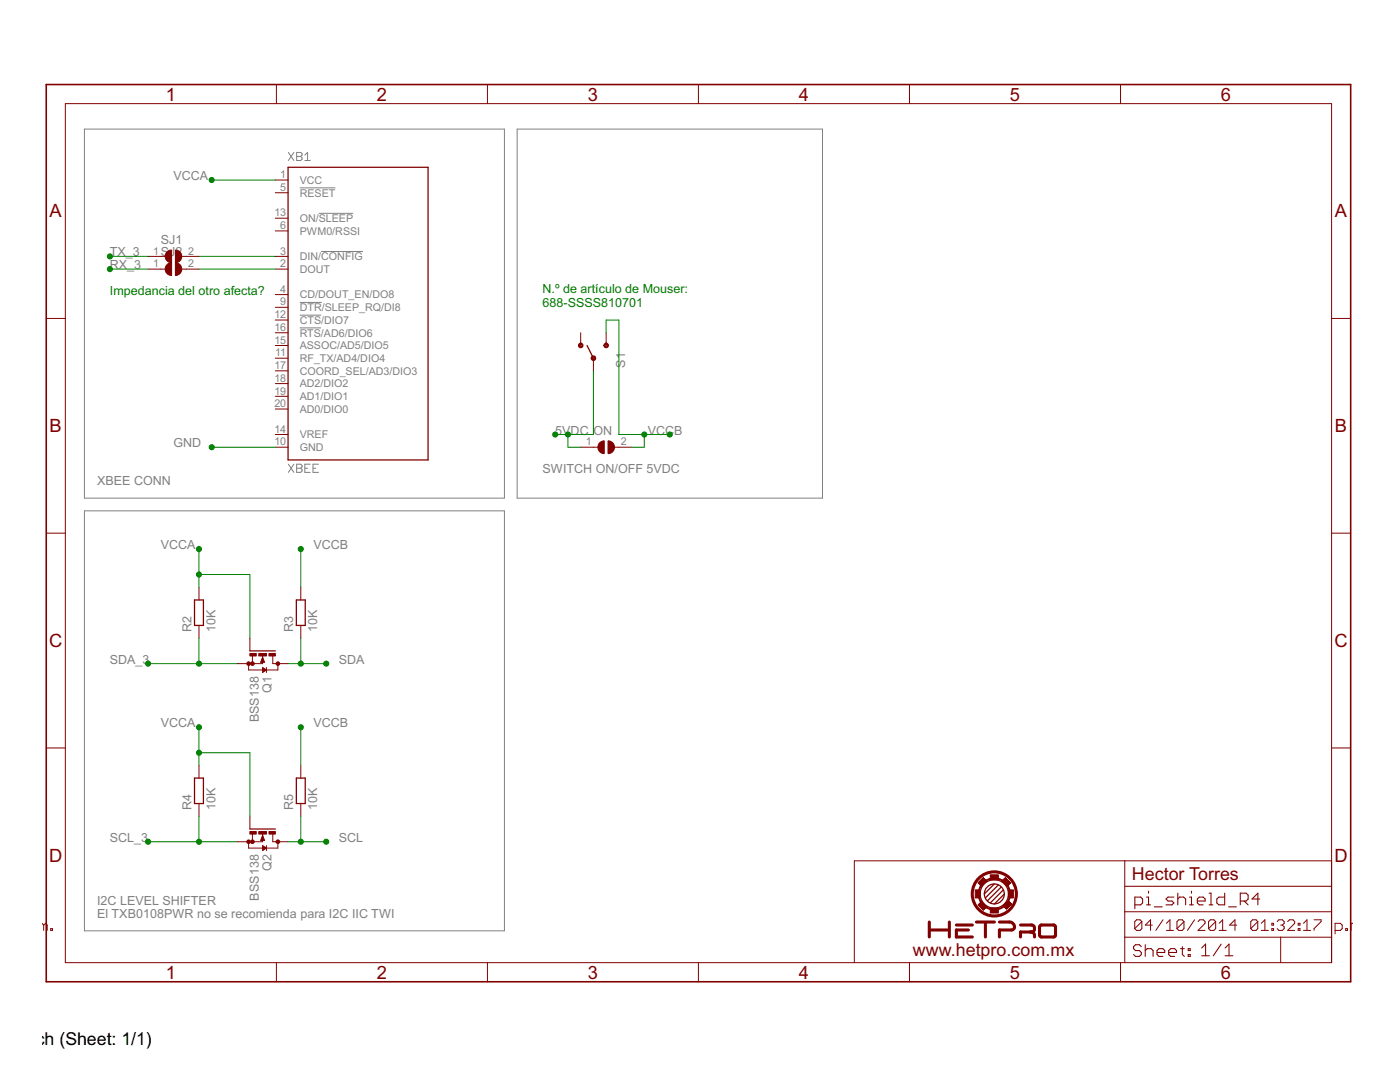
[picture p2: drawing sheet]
<svg xmlns="http://www.w3.org/2000/svg" width="279mm" height="216mm" viewBox="0 0 279 216" stroke-linecap="round" stroke-linejoin="round" font-family="sans-serif">
<g fill="none" stroke="#808080" stroke-width=".2">
<path d="M16.8 25.8h83.9v73.6h-83.9zM57.6 30.4l1.1 1.6M58.7 30.4l-1.1 1.6M59.2 30.4h.8l.3 .3v.2l-.3 .3 .3 .3v.3l-.3 .2h-.8zM59.2 31.2h.8M59.8 37.5h7.1M60.8 32h1.1M60.8 30.9l.6-.5v1.6M103.2 25.8h60.9v73.6h-60.9zM63.6 42.6h6.9M64.1 50.2h8.3M59.8 60.3h4.4"/>
<path d="M59.8 62.9h4.3M59.8 65.4h4.3M57.6 92.6l1.1 1.7M58.7 92.6l-1.1 1.7M59.2 92.6h.8l.3 .3v.3l-.3 .2 .3 .3v.3l-.3 .3h-.8zM59.2 93.4h.8M60.8 93.4h.6M61.9 92.6h-1.1v1.7h1.1M62.5 93.4h.5M63.6 92.6h-1.1v1.7h1.1M16.8 101.9h83.9v83.8h-83.9z"/>
</g>
<g fill="none" stroke="#800000" stroke-width=".25">
<path d="M57.5 33.4h27.9v58.4h-27.9zM117.2 68.9l1.2 2.6M38.8 119.7h1.8v5.1h-1.8zM59.1 119.7h1.8v5.1h-1.8zM49.9 129.9h5M52.4 131.4l-.2 .6h.5l-.3-.5M52.5 133.4l.4 .3-.4 .2zM38.8 155.3h1.8v5h-1.8zM59.1 155.3h1.8v5h-1.8zM49.9 165.4h5M52.4 166.9l-.2 .7h.5l-.3-.5M52.5 169l.4 .2-.4 .3z"/>
<path d="M198.4 176.4l-2 2M199.2 176.6l-2.6 2.6M199.8 177l-2.8 2.8M200.2 177.6l-2.6 2.6M200.4 178.4l-2 2"/>
<circle cx="198.4" cy="178.4" r="3.2"/>
<circle cx="198.4" cy="178.4" r="3.1"/>
<circle cx="198.4" cy="178.4" r="2.84"/>
<circle cx="198.4" cy="178.4" r="1.99"/>
</g>
<g fill="none" stroke="#800000" stroke-width=".2">
<path d="M55.2 16.9v3.8M97.3 16.9v3.8M139.4 16.9v3.8M181.5 16.9v3.8M223.6 16.9v3.8M13 20.7h252.7v171.4h-252.7zM54.9 35.9h2.6M54.9 38.5h2.6M29.5 53.7h3.5M29.5 51.2h3.5M36.3 53.7h3.4M36.3 51.2h3.4"/>
<path d="M54.9 53.7h2.6M54.9 51.2h2.6M54.9 58.8h2.6M54.9 46.1h2.6M54.9 43.5h2.6M9.2 63.5h3.8M54.9 61.3h2.6M54.9 71.5h2.6M54.9 63.9h2.6M54.9 68.9h2.6M54.9 66.4h2.6M54.9 74h2.6"/>
<path d="M54.9 76.5h2.6M54.9 79.1h2.6M115.9 66.4v2.5M118.4 71.5v2.5M121 66.4v2.5M265.7 63.5h3.9M54.9 89.2h2.6M54.9 86.7h2.6M54.9 81.6h2.6M115.9 89.2h3.4M122.6 89.2h3.4M9.2 106.4h3.8"/>
<path d="M39.7 117.2v2.5M60 117.2v2.5M265.7 106.4h3.9M39.7 124.8v2.5M49.6 132.4v1.3h5.9v-1.3M49.9 127.3v2.6M50.4 130.9v1.5M52.4 131.1l.4 1.1h-.8zM52.4 130.9v1.5h-5.1M52.4 133.2l.8 .5-.8 .5zM53.2 133.2v1M54.4 130.9v1.5h3.1"/>
<path d="M60 124.8v2.5M9.2 149.2h3.8M39.7 152.7v2.6M60 152.7v2.6M265.7 149.2h3.9M39.7 160.3v2.6M49.6 168v1.2h5.9v-1.2M49.9 162.9v2.5M50.4 166.4v1.6M52.4 166.4v1.6h-5.1M52.4 168.7l.8 .5-.8 .5zM52.4 166.7l.4 1h-.8z"/>
<path d="M53.2 168.7v1M54.4 166.4v1.6h3.1M60 160.3v2.6M195.2 176.2l.6 .6M195.3 176.2h1.1M195.3 176.3h1.1M195.4 176.3h.9M195.4 176.4h.9M195.5 176.4h.7M195.5 176.5h.7M195.6 176.5h.5M195.6 176.6h.5"/>
<path d="M195.6 175.8h1.2M195.7 175.7h1.1M195.7 176.6h.3M195.7 176.7h.3M195.7 175.7h1M195.8 176.7h.1M195.8 175.6h.9M195.8 176.8h.1M195.8 175.6h.8M195.8 180h.1M195.8 180l-.6 .6M195.8 180l1 1"/>
<path d="M195.9 175.5h.7M196 175.4h.5M196 175.4h.4M196.1 175.3h.3M196.1 175.3h.2M196.2 175.2h.1M196.2 175.2l-1 1M196.2 175.2l.6 .6M196.5 176.1l-1.3 .1M196.5 176.1h-1.2M196.6 176.1h-1.3M196.6 176h-1.2"/>
<path d="M196.7 176h-1.3M196.7 175.9h-1.2M196.8 175.9h-1.3M196.8 175.8h-1.2M196.8 175.8l-1 1M200 175.8h1.3M200 175.8l1 1M200.1 175.7h1.1M200.1 175.8h1.2M200.1 175.9h1.3M200.1 175.7h1M200.2 175.6h.9"/>
<path d="M200.2 175.9h1.2M200.2 176h1.2M200.2 175.6h.8M200.3 176h1.2M200.3 175.5h.7M200.3 176.1h1.2M200.4 176.1h1.2M200.4 175.4h.5M200.4 176.1l1.2 .1M200.5 175.3h.3M200.5 176.2h1.1M200.5 176.3h1"/>
<path d="M200.5 175.3h.2M200.6 176.3h.9M200.6 175.2h.1M200.6 176.4h.8M200.6 175.2l-.6 .6M200.6 175.2l1 1M200.7 176.4h.7M200.7 176.5h.6M200.8 176.5h.5M200.8 176.6h.5M200.9 176.6h.3M200.9 176.7h.2"/>
<path d="M201 176.7h.1M201 176.8h.1M201 180h.4M201.1 179.9h.3M201.1 179.9h.2M201.2 179.8h.1M201.2 179.8l.6 .6-.9 1-.7-.6zM201.6 176.2l-.6 .6M224.5 171.8v20.3M224.5 176.8h41.2M265.7 171.8h-95.2v20.3M8.5 184.3l.2 .3"/>
<path d="M8.7 184.6v1.1M8.7 184.6l.4-.4 .3 .4v1.1M10.1 185.3h.4v.4h-.4zM55.2 192.1v3.8M97.3 192.1v3.8M139.4 192.1v3.8M181.5 192.1v3.8M195.2 180.6h1.2M195.2 180.6l1 1M195.3 180.6h1.2M195.3 180.5h1.1M195.3 180.7h1.3"/>
<path d="M195.3 180.5h1M195.4 180.7h1.2M195.4 180.4h.9M195.4 180.7l1.3 .1M195.5 180.8h1.2M195.5 180.3h.7M195.5 180.8l1.2 .1M195.6 180.9h1.2M195.6 180.2h.5M195.6 181h1.2M195.6 180.2h.4M195.7 181h1.1"/>
<path d="M195.7 180.1h.3M195.8 181.1h.9M195.9 181.2h.7M195.9 181.3h.7M196 181.3h.5M196 181.4h.4M196.1 181.4h.3M196.2 181.5h.1M196.8 181l-.6 .6M200.3 180.8h1.1M200.4 180.9h.9M200.4 181h.9"/>
<path d="M200.5 181h.7M200.6 181.1h.5M200.6 180.4h1.2M200.7 181.2h.3M200.7 180.3h1.1M200.7 181.3h.3M200.7 180.3h1M200.8 181.3h.1M200.8 180.2h.9M200.8 181.4h.1M200.9 180.2h.7M200.9 180.1h.7"/>
<path d="M200.9 180.1h.6M201 180h.5M201.5 180.7l-1.2 .1M201.5 180.7h-1.2M201.6 180.6h-1.2M201.7 180.6h-1.3M201.7 180.5h-1.2M201.8 180.4l-1.2 .1M201.8 180.4h-1.2M223.6 192.1v3.8M224.5 187h41.2M224.5 181.9h41.2"/>
<path d="M227.9 183.9v1.4l-.4 .4h-.7l-.3-.4M227.9 183.9l-.4-.4h-.7l-.3 .4v1.4M227.9 183.9l-1.4 1.4M230 184.6h-1.4l1-1.1v2.2M232.1 183.5l-1.4 2.2M232.8 185.7h1.4M232.8 184.2l.7-.7v2.2M236.3 183.9v1.4l-.4 .4h-.7l-.3-.4M236.3 183.9l-.4-.4h-.7l-.3 .4v1.4M236.3 183.9l-1.4 1.4M238.4 183.5l-1.4 2.2M239.1 183.9l.3-.4h.8l.3 .4v.3l-1.4 1.5h1.4"/>
<path d="M242.6 183.9v1.4l-.3 .4h-.7l-.4-.4M242.6 183.9l-.3-.4h-.7l-.4 .4v1.4M242.6 183.9l-1.4 1.4M243.3 185.7h1.4M243.3 184.2l.7-.7v2.2M246.8 184.6h-1.4l1.1-1.1v2.2M251 183.9v1.4l-.3 .4h-.7l-.4-.4M251 183.9l-.3-.4h-.7l-.4 .4v1.4M251 183.9l-1.4 1.4M251.7 185.7h1.4M251.7 184.2l.7-.7v2.2M253.8 185.3h.4v.4h-.4z"/>
<path d="M253.8 184.2h.4v.4h-.4zM254.9 183.9l.3-.4h.7l.4 .4v.3l-.4 .4M255.6 187v5.1M255.6 184.6h.3M255.9 184.6l.4 .4v.3l-.4 .4h-.7l-.3-.4M257 183.9l.3-.4h.7l.4 .4v.3l-1.4 1.5h1.4M259.1 185.3h.3v.4h-.3zM259.1 184.2h.3v.4h-.3zM260.1 185.7h1.5M260.1 184.2l.7-.7v2.2M262.3 183.5h1.4v.4l-1.4 1.4v.4M266.4 185.7h1.1l.4-.4v-.7l-.4-.4h-1.1v2.2"/>
<path d="M268.6 185.3h.3v.4h-.3zM269.9 184.2h-.3v1.5"/>
</g>
<g fill="#800000" stroke="#800000" stroke-width=".2">
<path d="M35 49.9a1.27 1.27 0 0 1 1.3 1.3 1.27 1.27 0 0 1-1.3 1.2z" fill-rule="evenodd"/>
<path d="M33.3 50.3l.5-.3 .4-.1v2.5a1.26 1.26 0 0 1-1.1-.7 1.26 1.26 0 0 1 .2-1.4z" fill-rule="evenodd"/>
<path d="M35 52.4a1.27 1.27 0 0 1 1.3 1.3 1.27 1.27 0 0 1-1.3 1.3z" fill-rule="evenodd"/>
<path d="M33.3 52.9l.5-.4 .4-.1v2.6a1.26 1.26 0 0 1-1.1-.8 1.26 1.26 0 0 1 .2-1.3z" fill-rule="evenodd"/>
<path d="M115.6 68.6a.46 .46 0 0 1 .7 .1 .46 .46 0 0 1-.3 .7 .46 .46 0 0 1-.6-.5h.2a.25 .25 0 0 1 .3-.2 .25 .25 0 0 1 .2 .3 .25 .25 0 0 1-.4 0l-.3-.1z" fill-rule="evenodd"/>
<path d="M120.7 68.6a.46 .46 0 0 1 .7 .1 .46 .46 0 0 1-.3 .7 .46 .46 0 0 1-.6-.5h.2a.26 .26 0 0 1 .4-.2 .26 .26 0 0 1 .1 .4 .26 .26 0 0 1-.5-.1l-.2-.1z" fill-rule="evenodd"/>
<path d="M118.2 71.1a.46 .46 0 0 1 .7 .1 .46 .46 0 0 1-.3 .7 .46 .46 0 0 1-.6-.4h.2a.26 .26 0 0 1 .3-.3 .26 .26 0 0 1 .1 .5 .26 .26 0 0 1-.4-.1l-.2-.1z" fill-rule="evenodd"/>
<path d="M121.3 88a1.27 1.27 0 0 1 1.3 1.2 1.27 1.27 0 0 1-1.3 1.3z" fill-rule="evenodd"/>
<path d="M119.6 88.4l.5-.3 .5-.1v2.5a1.27 1.27 0 0 1-1.2-.7 1.27 1.27 0 0 1 .2-1.4z" fill-rule="evenodd"/>
<circle cx="49.6" cy="132.4" r=".36"/>
<circle cx="50.4" cy="132.4" r=".36"/>
<circle cx="55.5" cy="132.4" r=".36"/>
<circle cx="49.6" cy="168" r=".36"/>
<circle cx="50.4" cy="168" r=".36"/>
<circle cx="55.5" cy="168" r=".36"/>
</g>
<g fill="#800000" stroke="#800000" stroke-width=".2">
<path d="M53.7 130.4h1.2v.5h-1.2z"/>
<path d="M49.9 130.4h1.2v.5h-1.2z"/>
<path d="M51.6 130.4h1.6v.5h-1.6z"/>
<path d="M53.7 165.9h1.2v.5h-1.2z"/>
<path d="M49.9 165.9h1.2v.5h-1.2z"/>
<path d="M51.6 165.9h1.6v.5h-1.6z"/>
<path d="M197.6 174.6h1.6v1h-1.6z"/>
<path d="M197.6 181.2h1.6v1h-1.6z"/>
<path d="M201.2 177.6h1v1.6h-1z"/>
<path d="M194.6 177.6h1v1.6h-1z"/>
</g>
<g fill="none" stroke="#800000" stroke-width=".21">
<path d="M228.8 179h.4v1.6M229.2 177.8v.4M234.3 179h-1.2l-.4 .4 .4 .4h.8l.4 .4-.4 .4h-1.2M235.1 179.4l.3-.4h.8l.4 .4v1.2M235.1 178.2v2.4M237.4 179h.4v1.6M237.8 177.8v.4M239 179.8h1.5v-.4l-.4-.4h-.8l-.3 .4v.8l.3 .4h.8M241.3 178.2h.4v2.4M244.4 178.2v2.4h-1.2l-.4-.4v-.8l.4-.4h1.2M247.5 179.8h1.2l.4-.4v-.8l-.4-.4h-1.2v2.4M248.3 179.8l.8 .8"/>
<path d="M251.4 179.4h-1.5l1.1-1.2v2.4M226.5 180.6h1.1l.4-.4v-.8l-.4-.4h-1.1v2.3M227.8 188.9l-.4-.4h-.8l-.4 .4v.4l.4 .4h.8l.4 .4v.4l-.4 .3h-.8l-.4-.3M228.6 188.5v2.3M228.6 189.7l.4-.4h.7l.4 .4v1.1M228.8 180.6h.8M230.4 181h1.5M230.9 190.1h1.6v-.4l-.4-.4h-.8l-.4 .4v.8l.4 .3h.8M233.2 190.1h1.6v-.4l-.4-.4h-.8l-.4 .4v.8l.4 .3h.8M235.6 189.3h.8M236 188.9v1.6l.4 .3M237.1 189.3h.4v.4h-.4z"/>
<path d="M237.1 190.5h.4v.3h-.4zM237.4 180.6h.8M239.8 189.2l.8-.8v2.3M239.8 190.7h1.6M241.3 180.6h.8M243.7 188.4l-1.6 2.3M244.5 190.7h1.5M244.5 189.2l.8-.8v2.3M245.2 181h1.5"/>
</g>
<path d="M9.2 16.9h260.4v179h-260.4z" fill="none" stroke="#800000" stroke-width=".32"/>
<g fill="none" stroke="#800000" stroke-width=".61">
<path d="M185.5 184v3M185.7 185.6h3.4M189.5 184v3M190.9 184.6h3.2M193.3 185.6h-2.4v1.4h3.2M194.9 184h3.6M196.7 184.2v2.8M199.5 184h2a.82 .82 0 0 1 .9 .6 .82 .82 0 0 1-.5 1h-2.4v1.4M203.7 184.6h2.2a.71 .71 0 0 1 .6 .7 .71 .71 0 0 1-.6 .7h-2.2v1M205.7 186l.4 .1a.81 .81 0 0 1 .4 .9M207.6 184.7l.3-.1h2.5l.3 .4-.2 1.9-.2 .1-2.7-.1-.1-.3v-1.6z"/>
<circle cx="198.4" cy="178.4" r="4.4"/>
</g>
<g fill="none" stroke="#008000" stroke-width=".2">
<path d="M42.2 35.9h12.7M21.9 51.2h7.6M21.9 53.7h7.6M39.7 51.2h15.2M39.7 53.7h15.2M118.4 74v12.7h-7.6M121 66.4v-2.5h2.5v22.8h10.2M42.2 89.2h12.7M113.3 86.7v2.5h2.6M128.6 86.7v2.5h-2.6M39.7 114.6h10.2v12.7M39.7 109.6v7.6"/>
<path d="M60 109.6v7.6M29.5 132.4h17.8M39.7 127.3v5.1M57.5 132.4h7.6M60 127.3v5.1M39.7 150.2h10.2v12.7M39.7 145.1v7.6M60 145.1v7.6M29.5 168h17.8M39.7 162.9v5.1M57.5 168h7.6M60 162.9v5.1"/>
</g>
<g fill="#008000" stroke="#008000" stroke-width=".2">
<circle cx="42.2" cy="35.9" r=".51"/>
<circle cx="39.7" cy="109.6" r=".51"/>
<circle cx="39.7" cy="114.6" r=".51"/>
<circle cx="39.7" cy="145.1" r=".51"/>
<circle cx="39.7" cy="150.2" r=".51"/>
<circle cx="133.7" cy="86.7" r=".51"/>
<circle cx="128.6" cy="86.7" r=".51"/>
<circle cx="60" cy="109.6" r=".51"/>
<circle cx="60" cy="145.1" r=".51"/>
<circle cx="42.2" cy="89.2" r=".51"/>
<circle cx="110.8" cy="86.7" r=".51"/>
<circle cx="113.3" cy="86.7" r=".51"/>
<circle cx="21.9" cy="51.2" r=".51"/>
<circle cx="21.9" cy="53.7" r=".51"/>
<circle cx="65.1" cy="168" r=".51"/>
<circle cx="60" cy="168" r=".51"/>
<circle cx="65.1" cy="132.4" r=".51"/>
<circle cx="60" cy="132.4" r=".51"/>
<circle cx="29.5" cy="132.4" r=".51"/>
<circle cx="39.7" cy="132.4" r=".51"/>
<circle cx="29.5" cy="168" r=".51"/>
<circle cx="39.7" cy="168" r=".51"/>
</g>
<g font-size="4.1" fill="#800000">
<text x="33.1" y="20.1">1</text>
<text x="75.2" y="20.1">2</text>
<text x="117.3" y="20.1">3</text>
<text x="159.4" y="20.1">4</text>
<text x="201.6" y="20.1">5</text>
<text x="243.7" y="20.1">6</text>
<text x="9.9" y="43.4">A</text>
<text x="266.4" y="43.4">A</text>
<text x="9.9" y="86.3">B</text>
<text x="266.4" y="86.3">B</text>
<text x="9.8" y="129.1">C</text>
<text x="266.3" y="129.1">C</text>
<text x="9.8" y="172">D</text>
<text x="266.3" y="172">D</text>
<text x="33.1" y="195.3">1</text>
<text x="75.2" y="195.3">2</text>
<text x="117.3" y="195.3">3</text>
<text x="159.4" y="195.3">4</text>
<text x="201.6" y="195.3">5</text>
<text x="243.7" y="195.3">6</text>
</g>
<g font-size="4" fill="#800000">
<text x="225.9" y="175.6">Hector Torres</text>
<text x="182.2" y="190.8">www.hetpro.com.mx</text>
</g>
<text font-size="4" x="-.1" y="208.5">R4.sch (Sheet: 1/1)</text>
<g font-size="2.8" fill="#808080">
<text x="34.6" y="35.9">VCCA</text>
<text x="21.9" y="51.2">TX_3</text>
<text x="21.9" y="53.7">RX_3</text>
<text x="32.1" y="48.6">SJ1</text>
<text x="32.1" y="51.2">SJ2</text>
<text x="124.8" y="73.4" transform="rotate(-90 124.8 73.4)">S1</text>
<text x="34.6" y="89.2">GND</text>
<text x="110.8" y="86.7">5V</text>
<text x="113.9" y="86.7">DC ON</text>
<text x="129.3" y="86.7">VCCB</text>
<text x="108.3" y="94.3">SWITCH ON/OFF 5VDC</text>
<text x="19.4" y="96.9">XBEE CONN</text>
<text x="32.1" y="109.6">VCCA</text>
<text x="62.6" y="109.6">VCCB</text>
<text x="38.2" y="126.1" transform="rotate(-90 38.2 126.1)">R2</text>
<text x="43" y="126.1" transform="rotate(-90 43 126.1)">10K</text>
<text x="58.5" y="126.1" transform="rotate(-90 58.5 126.1)">R3</text>
<text x="63.3" y="126.1" transform="rotate(-90 63.3 126.1)">10K</text>
<text x="21.9" y="132.4">SDA_3</text>
<text x="67.6" y="132.4">SDA</text>
<text x="54.2" y="138.3" transform="rotate(-90 54.2 138.3)">Q1</text>
<text x="32.1" y="145.1">VCCA</text>
<text x="51.6" y="144.2" transform="rotate(-90 51.6 144.2)">BSS138</text>
<text x="62.6" y="145.1">VCCB</text>
<text x="38.2" y="161.6" transform="rotate(-90 38.2 161.6)">R4</text>
<text x="43" y="161.6" transform="rotate(-90 43 161.6)">10K</text>
<text x="58.5" y="161.6" transform="rotate(-90 58.5 161.6)">R5</text>
<text x="63.3" y="161.6" transform="rotate(-90 63.3 161.6)">10K</text>
<text x="21.9" y="168">SCL_3</text>
<text x="67.6" y="168">SCL</text>
<text x="54.2" y="173.8" transform="rotate(-90 54.2 173.8)">Q2</text>
<text x="51.6" y="179.7" transform="rotate(-90 51.6 179.7)">BSS138</text>
<text x="19.4" y="180.7">I2C LEVEL SHIFTER</text>
<text x="19.4" y="183.2">El TXB0108PWR no se recomienda para I2C IIC TWI</text>
</g>
<g font-size="2.8" fill="#008000">
<text x="21.9" y="58.8">Impedancia del otro afecta?</text>
<text x="108.3" y="58.5">N.º de artículo de Mouser:</text>
<text x="108.3" y="61.2">688-SSSS810701</text>
</g>
<g font-size="2.4" fill="#808080">
<text x="55.9" y="35.6">1</text>
<text x="55.9" y="38.1">5</text>
<text x="59.8" y="36.7">VCC</text>
<text x="59.8" y="39.2">RESET</text>
<text x="54.8" y="43.2">13</text>
<text x="55.9" y="45.7">6</text>
<text x="59.8" y="46.8">PWM0/RSSI</text>
<text x="59.8" y="44.3">ON/SLEEP</text>
<text x="30.5" y="50.8">1</text>
<text x="30.5" y="53.3">1</text>
<text x="37.5" y="50.8">2</text>
<text x="37.5" y="53.3">2</text>
<text x="55.9" y="53.3">2</text>
<text x="55.9" y="50.8">3</text>
<text x="59.8" y="51.9">DIN/CONFIG</text>
<text x="55.9" y="58.4">4</text>
<text x="59.8" y="54.5">DOUT</text>
<text x="59.8" y="59.5">CD/DOUT_EN/DO8</text>
<text x="54.8" y="63.5">12</text>
<text x="55.9" y="61">9</text>
<text x="59.8" y="62.1">DTR/SLEEP_RQ/DI8</text>
<text x="59.8" y="64.6">CTS/DIO7</text>
<text x="54.8" y="68.6">15</text>
<text x="54.8" y="66">16</text>
<text x="54.9" y="71.1">11</text>
<text x="59.8" y="69.7">ASSOC/AD5/DIO5</text>
<text x="59.8" y="67.2">RTS/AD6/DIO6</text>
<text x="54.8" y="73.7">17</text>
<text x="54.8" y="76.2">18</text>
<text x="59.8" y="72.2">RF_TX/AD4/DIO4</text>
<text x="59.8" y="74.8">COORD_SEL/AD3/DIO3</text>
<text x="59.8" y="77.3">AD2/DIO2</text>
<text x="54.8" y="78.7">19</text>
<text x="54.8" y="81.3">20</text>
<text x="59.8" y="79.8">AD1/DIO1</text>
<text x="59.8" y="82.4">AD0/DIO0</text>
<text x="54.8" y="88.9">10</text>
<text x="54.8" y="86.3">14</text>
<text x="59.8" y="87.5">VREF</text>
<text x="116.9" y="88.9">1</text>
<text x="123.9" y="88.9">2</text>
<text x="59.8" y="90">GND</text>
</g>
</svg>
